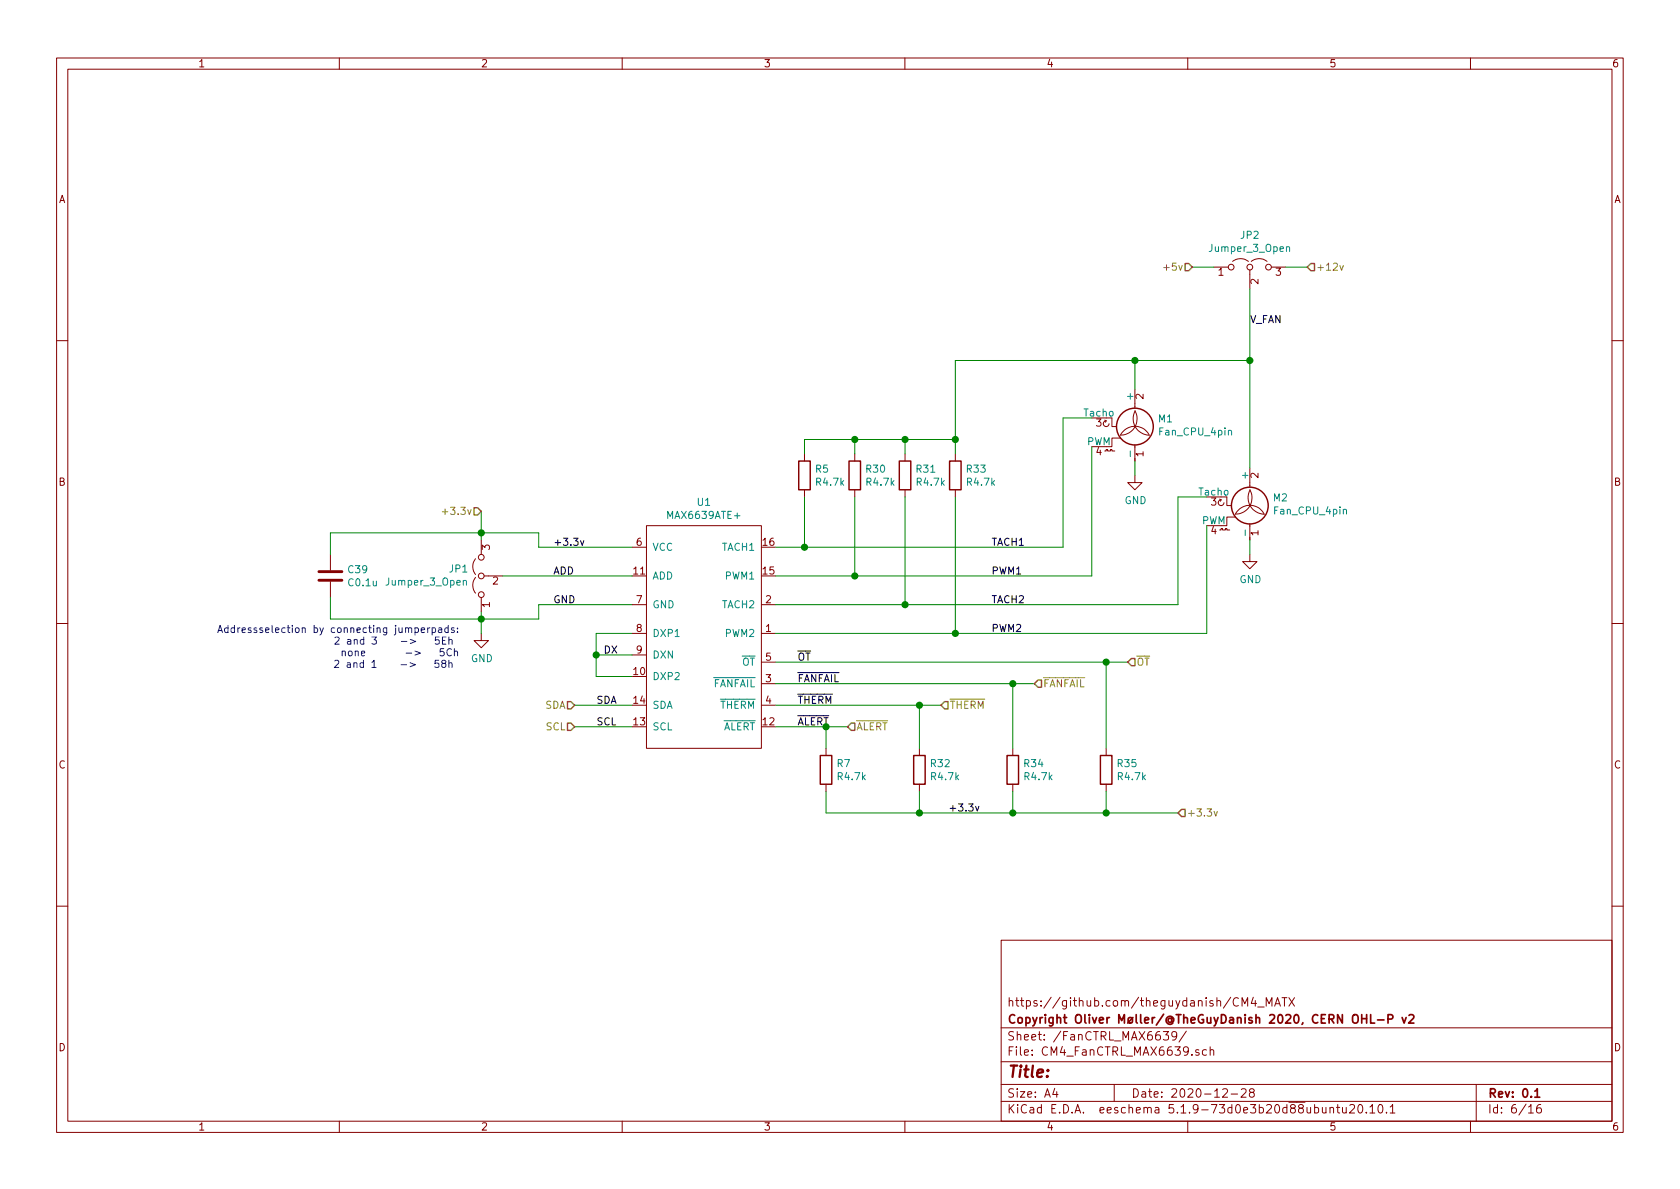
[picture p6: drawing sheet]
<svg xmlns="http://www.w3.org/2000/svg" width="297mm" height="210mm" viewBox="0 0 297 210" stroke-linecap="round" stroke-linejoin="round" font-family="sans-serif">
<g fill="none" stroke="#840000" stroke-width=".18">
<path d="M10 10.3h277v189.9h-277zM12 12.2h273v186.1h-273zM60 10.3v1.9M110 10.3v1.9M160 10.3v1.9M210 10.3v1.9M260 10.3v1.9M214.6 47.2h2.6M217.9 46.2a2.26 2.26 0 0 1 2.8 0M221 47.7v3.3M221.2 46.2a2.26 2.26 0 0 1 2.8 0M224.8 47.2h2.5"/>
<path d="M10 60.2h2M195.3 79.8h.3v-.3h.2v.3h.5v-.3h.3v.3h.5M195.3 74.3l.3 .1M195.6 74.4l-.5 .3 .1 .5 .2 .2h.4l.3-.5M195.6 74.4l-.1 .3M196.6 73.9v1.5h.8M198.1 77.5h-1.5v1.5h-1M200.7 72.6a2.86 2.86 0 0 1-2.6 4.3M200.7 68.8v3.4M200.7 78.7v2.8M200.7 72.7a2.9 2.9 0 0 0 2.5 4.3 2.83 2.83 0 0 0-2.5-1.6 2.83 2.83 0 0 0-2.6 1.6M285 60.2h2"/>
<path d="M58.4 98v2.8M84.1 98.8a2.26 2.26 0 0 0 0 2.8M85.1 95.5v2.5M111.8 96.8h2.5M114.3 93h20.3v39.3h-20.3zM142.2 80.3v1.2M142.2 86.6v1.3M151.1 80.3v1.2M151.1 86.6v1.3M160 80.3v1.2M160 86.6v1.3M168.9 80.3v1.2"/>
<path d="M168.9 86.6v1.3M200.7 84.1v1.2h1.2l-1.2 1.3-1.3-1.3h1.3M215.6 93.7h.3v-.2h.3v.2h.5v-.2h.2v.2h.5M215.6 88.3l.3 .1M215.9 88.4l-.5 .3 .1 .5 .5 .2 .3-.2 .1-.3M215.9 88.4l-.1 .2M216.9 87.9v1.5h.8M218.4 91.4h-1.5v1.6h-1M221 86.6a2.86 2.86 0 0 1-2.6 4.3M221 98v1.3h1.2l-1.2 1.3-1.3-1.3h1.3M221 82.8v3.4M221 92.7v2.8"/>
<path d="M221 86.6a2.9 2.9 0 0 0 2.5 4.3 2.83 2.83 0 0 0-2.5-1.5 2.83 2.83 0 0 0-2.6 1.5M10 110.3h2M58.4 102.9v2.8M84.1 102.1a2.26 2.26 0 0 0 0 2.8M85.1 112v1.3h1.3l-1.3 1.2-1.3-1.2h1.3M85.1 105.7v2.5M85.6 101.8h3.3M111.8 112h2.5M111.8 106.9h2.5M111.8 115.8h2.5M134.6 112h2.6M134.6 106.9h2.6"/>
<path d="M134.6 117.1h2.6M285 110.3h2M134.6 120.9h2.6M134.6 124.7h2.6M146 132.3v1.3M146 138.7v1.2M162.6 132.3v1.3M162.6 138.7v1.2M179.1 132.3v1.3M179.1 138.7v1.2M195.6 132.3v1.3M195.6 138.7v1.2"/>
<path d="M10 160.2h2M177 166.3h108v32h-108zM219.6 177.9v-1.5l.5 1.1 .5-1.1v1.5M221.6 176.3l-.4 1.1h1M221.9 176.9v1M222.4 178.1h1.1M223.9 177.9v-1.5l.5 1.1 .5-1.1v1.5M225.4 177.9l.5-1.5 .5 1.5M225.5 177.5h.7M226.7 176.4h.8M227.1 176.4v1.5M227.9 176.4l1 1.5"/>
<path d="M228.9 176.4l-1 1.5M285 160.2h2M60 198.3v1.9M110 198.3v1.9M160 198.3v1.9M177 194.8h108M177 191.8h108M177 187.8h108M177 181.8h108M186.5 192.5l-.4 1h1M186.8 193v1M197 191.8v3"/>
<path d="M205.7 182.4h.9l-.5 .6 .5 .1v.7l-.3 .1-.6-.1M208.1 183.1l-.1 .1a.48 .48 0 0 1-.7 .1l-.1-.2 .1-.6a.48 .48 0 0 1 .8 .2 1.01 1.01 0 0 1-.5 1.2h-.3M209.8 182.3l-1.3 2M210 198.3v1.9M212 185.7l-.4-.1-.2 .2 .1 .2 .5 .2v.3h-.6M213.3 185.7l-.4-.1-.3 .3 .1 .6 .2 .1 .4-.1M214 185.7l.2-.1 .3 .1 .1 .9M214 185.1v1.5M216.2 192.7l.2-.2h.4l.2 .5-.9 1h.9M217.7 193.5h1.1M219.5 192.7l.2-.2h.3l.3 .2v.3v.2l-.9 .8h.9M221.2 193.2l-.3-.3 .1-.2 .2-.2 .4 .1 .2 .2-.1 .2-.6 .2a.48 .48 0 0 0-.1 .7l.2 .1 .5-.1a.48 .48 0 0 0-.1-.7h-.1"/>
<path d="M235.2 196l.2-.2 .3 .1 .1 .9M235.2 195.8v1M236.3 195.8h.6M236.5 195.3v1.3l.4 .2M237.4 195.8v.8a.39 .39 0 0 0 .6 .1M238 195.8v1M238.7 195.5l.2-.2h.3l.2 .2 .1 .3-.1 .2-.8 .8h.9M240.3 195.4l.1-.1a.8 .8 0 0 1 .6 .8 .8 .8 0 0 1-.6 .7 1 1 0 0 1-.1-1.4zM241.6 196.7v.1M242.2 195.8l.4-.5v1.5M242.2 196.8h.9M243.8 195.5l.3-.2a.94 .94 0 0 1 0 1.5 .79 .79 0 0 1-.3-1.3z"/>
<path d="M245.1 196.7v.1M245.8 195.8l.4-.5v1.5M245.8 196.8h.8M260 198.3v1.9M261 191.8v6.5M270.3 195.8l.4-.5v1.5M270.3 196.8h.8M272.4 195.3a.62 .62 0 0 0-.7 .7l.1 .7 .2 .1 .5-.1v-.5l-.1-.2-.4-.1-.3 .3"/>
<circle cx="217.7" cy="47.2" r=".51"/>
<circle cx="221" cy="47.2" r=".51"/>
<circle cx="224.3" cy="47.2" r=".51"/>
<circle cx="85.1" cy="98.5" r=".51"/>
<circle cx="85.1" cy="105.2" r=".51"/>
<circle cx="85.1" cy="101.8" r=".51"/>
</g>
<path d="M241.6 179.4v1.5M242.3 179.4v1.5h.8M247.9 179.9l.4 1 .3-1M249.1 179.6l.2-.2h.4l.2 .2 .1 .3-1 1h1M240.8 180.1h.8M243.6 180.4h1.1M245.4 180.2l.7-.1 .2-.2-.1-.3-.2-.2h-.6v1.5M271.4 193l.4-.5v1.5M271.4 194h.8" fill="none" stroke="#840000" stroke-width=".3"/>
<g fill="none" stroke="#840000" stroke-width=".25">
<path d="M141.2 81.5h2.1v5.1h-2.1zM150.1 81.5h2v5.1h-2zM159 81.5h2v5.1h-2zM167.9 81.5h2v5.1h-2zM145 133.6h2.1v5.1h-2.1zM161.5 133.6h2.1v5.1h-2.1zM178.1 133.6h2v5.1h-2zM194.6 133.6h2v5.1h-2z"/>
<circle cx="200.7" cy="75.4" r="3.3"/>
<circle cx="221" cy="89.4" r="3.3"/>
</g>
<path d="M227.5 43.8l.2-.2 .3 .1v.8M81.9 102.8l.2-.2 .3 .1 .1 .8" fill="none" stroke="#008484" stroke-width=".18"/>
<path d="M56.4 102.6h4.1M56.4 101.1h4.1" fill="none" stroke="#840000" stroke-width=".51"/>
<g fill="none" stroke="#008400" stroke-width=".18">
<path d="M210.8 47.2h3.8M221 51v31.8M227.3 47.2h3.8M151.1 77.7v2.6M160 77.7v2.6M168.9 77.7h-26.7v2.6M193 79v22.8h-55.8M193 73.9h-5v22.9h-50.8M200.7 63.7v5.1M221 63.7h-52.1v16.6M85.1 90.4v5.1M111.8 96.8h-16.6v-2.6h-36.8v3.8"/>
<path d="M142.2 87.9v8.9M151.1 87.9v13.9M160 87.9v19M168.9 87.9v24.1M200.7 81.5v2.6M213.4 93v19h-76.2M213.4 87.9h-5.1v19h-71.1M221 95.5v2.5M58.4 105.7v3.8h36.8v-2.6h16.6M85.1 108.2v3.8M88.9 101.8h22.9M105.4 115.8h6.4"/>
<path d="M111.8 112h-6.4v7.6h6.4M137.2 117.1h62.2M195.6 117.1v15.2M101.6 124.7h10.2M101.6 128.5h10.2M137.2 124.7h29.2M137.2 128.5h12.7M137.2 120.9h45.7M146 139.9v3.9h62.3M146 128.5v3.8M162.6 124.7v7.6M162.6 139.9v3.9"/>
<path d="M179.1 120.9v11.4M179.1 139.9v3.9M195.6 139.9v3.9"/>
</g>
<path d="M236.9 47l.3 .8 .3-.8M78.2 90.5h1M214.7 143.5l.3 .8 .2-.8" fill="none" stroke="#848400" stroke-width=".18"/>
<path d="M209.5 46.6h.7l.6 .6-.6 .7h-.7zM231.8 46.6h.6v1.3h-.6l-.7-.7zM83.8 89.8h.7l.6 .6-.6 .7h-.7zM200 116.5h.7v1.2h-.7l-.6-.6zM100.3 127.9h.7l.6 .6-.6 .7h-.7zM100.3 124.1h.7l.6 .6-.6 .6h-.7zM150.5 127.9h.6v1.3h-.6l-.6-.7zM167 124.1h.6v1.2h-.6l-.6-.6zM183.5 120.3h.6v1.2h-.6l-.6-.6zM208.9 143.1h.6v1.3h-.6l-.6-.6z" fill="none" stroke="#848400" stroke-width=".25"/>
<path d="M102.6 95.6l.3 .8 .3-.8M172.5 142.6l.3 .8 .3-.8" fill="none" stroke="#000" stroke-width=".18"/>
<g fill="none" stroke="#0000c2" stroke-width=".18">
<path d="M38.5 111.9l.4-1.3 .4 1.3M38.6 111.5h.6M40.3 111.1l-.3-.1-.3 .2 .1 .6h.5M40.3 110.6v1.3M41.5 111.1l-.4-.1-.3 .2 .2 .6h.5M41.5 110.6v1.3M42.1 111v.9M42.4 111l-.3 .2M59.2 116.9l.5-.1 .2 .3-.1 .2-.7 .7h.8M59.2 112.8l.5-.2 .3 .4-.8 .9h.8M60.5 115.3l.2-.2 .3 .1 .1 .8M60.5 115.1v.9"/>
<path d="M61.4 117.2h.5l.1 .8M61.5 113.1h.5v.8M61.6 115.3l.2-.2 .4 .1 .1 .2-.1 .5-.4 .1-.2-.2zM62 117.5h-.5l-.1 .2v.3h.6M62 113.4h-.4l-.2 .2 .1 .3h.5M62.6 117.3l.1-.1h.3l.1 .8M62.6 117.2v.8M62.6 113.2l.2-.1h.3l.1 .8M62.6 113.1v.8M62.8 115.3l.2-.2 .3 .1v.8M62.8 115.1v.9M63.9 115.5l.6-.1-.1-.2-.3-.1-.2 .2 .1 .6h.4"/>
<path d="M64.3 117.2h-.4l-.2 .2 .1 .6h.5M64.3 116.8v1.2M64.3 113.1h-.3l-.3 .2 .1 .6h.5M64.3 112.6v1.3M65.8 112.6h.7l-.4 .5 .4 .2-.1 .6h-.4l-.2-.1M65.8 117.1l.3-.3v1.2M65.8 118h.7M70.9 117.5h1M71 113.4h.9M71.8 115.5h1M72.5 117.2l1 .3-1 .4M72.5 113.1l1 .3-1 .4"/>
<path d="M73.4 115.1l.9 .4-.9 .3M77.6 116.8h-.6l-.1 .6 .2-.2 .5 .2v.5l-.2 .1-.5-.1M79.2 111.1l-.3-.1-.3 .2 .2 .6h.4M79.2 110.6v1.3M80.3 111.1l-.3-.1-.2 .2 .1 .2 .4 .1v.3h-.5M80.9 111.7v.2M80.9 111.1v.1"/>
</g>
<g fill="#008400" stroke="#008400" stroke-width=".25">
<circle cx="85.1" cy="94.2" r=".51"/>
<circle cx="168.9" cy="112" r=".51"/>
<circle cx="160" cy="77.7" r=".51"/>
<circle cx="146.1" cy="128.5" r=".51"/>
<circle cx="179.1" cy="120.9" r=".51"/>
<circle cx="162.6" cy="143.8" r=".51"/>
<circle cx="195.6" cy="117.1" r=".51"/>
<circle cx="142.2" cy="96.8" r=".51"/>
<circle cx="85.1" cy="109.5" r=".51"/>
<circle cx="162.6" cy="124.7" r=".51"/>
<circle cx="221" cy="63.7" r=".51"/>
<circle cx="105.4" cy="115.8" r=".51"/>
<circle cx="168.9" cy="77.7" r=".51"/>
<circle cx="200.7" cy="63.7" r=".51"/>
<circle cx="179.1" cy="143.8" r=".51"/>
<circle cx="151.1" cy="101.8" r=".51"/>
<circle cx="151.1" cy="77.7" r=".51"/>
<circle cx="160" cy="106.9" r=".51"/>
<circle cx="195.6" cy="143.8" r=".51"/>
</g>
<text font-size="2.8" fill="#840000" x="178" y="190.5">Title:</text>
<g font-size="2.1" fill="#840000">
<text x="178" y="178">https://github.com/theguydanish/CM4_MATX</text>
<text x="178" y="184">Sheet: /FanCTRL_MAX6639/</text>
<text x="178" y="181">Copyright Oliver Møller/@TheGuyDanish 2020, CERN OHL-P v2</text>
<text x="178" y="186.7">File: CM4_FanCTRL_MAX6639.sch</text>
<text x="178" y="196.9">KiCad E.D.A. eeschema 5.1.9-73d0e3b20d88ubuntu20.10.1</text>
<text x="178" y="194.1">Size: A4</text>
<text x="200" y="194.1">Date: 2020-12-28</text>
<text x="263" y="194.1">Rev: 0.1</text>
<text x="263" y="196.9">Id: 6/16</text>
</g>
<g font-size="1.8" fill="#840000">
<text x="35" y="11.9">1</text>
<text x="85" y="11.9">2</text>
<text x="135" y="11.9">3</text>
<text x="185" y="11.9">4</text>
<text x="235" y="11.9">5</text>
<text x="285" y="11.9">6</text>
<text x="10.4" y="35.9">A</text>
<text x="285.4" y="35.9">A</text>
<text x="215.4" y="48.8">1</text>
<text x="222.5" y="50.3" transform="rotate(-90 222.5 50.3)">2</text>
<text x="225.6" y="48.8">3</text>
<text x="202.2" y="70.6" transform="rotate(-90 202.2 70.6)">2</text>
<text x="193.8" y="75.4">3</text>
<text x="193.8" y="80.5">4</text>
<text x="202.2" y="80.7" transform="rotate(-90 202.2 80.7)">1</text>
<text x="10.4" y="85.9">B</text>
<text x="214.1" y="89.4">3</text>
<text x="222.5" y="84.6" transform="rotate(-90 222.5 84.6)">2</text>
<text x="285.4" y="85.9">B</text>
<text x="214.1" y="94.5">4</text>
<text x="222.5" y="94.7" transform="rotate(-90 222.5 94.7)">1</text>
<text x="86.6" y="97.3" transform="rotate(-90 86.6 97.3)">3</text>
<text x="112.1" y="101.6">11</text>
<text x="112.5" y="96.5">6</text>
<text x="134.9" y="101.6">15</text>
<text x="134.9" y="96.5">16</text>
<text x="86.6" y="107.4" transform="rotate(-90 86.6 107.4)">1</text>
<text x="87.1" y="103.4">2</text>
<text x="112.5" y="106.7">7</text>
<text x="135.4" y="106.7">2</text>
<text x="112.5" y="111.8">8</text>
<text x="135.4" y="111.8">1</text>
<text x="112.1" y="119.4">10</text>
<text x="112.5" y="115.6">9</text>
<text x="135.4" y="116.8">5</text>
<text x="112.1" y="124.5">14</text>
<text x="135.4" y="120.6">3</text>
<text x="135.4" y="124.5">4</text>
<text x="112.1" y="128.3">13</text>
<text x="134.9" y="128.3">12</text>
<text x="10.4" y="135.9">C</text>
<text x="285.4" y="135.9">C</text>
<text x="10.4" y="185.9">D</text>
<text x="285.4" y="185.9">D</text>
<text x="35" y="199.9">1</text>
<text x="85" y="199.9">2</text>
<text x="135" y="199.9">3</text>
<text x="185" y="199.9">4</text>
<text x="235" y="199.9">5</text>
<text x="285" y="199.9">6</text>
</g>
<g font-size="1.8" fill="#848400">
<text x="206.3" y="47.9">+5v</text>
<text x="232.7" y="47.9">+12v</text>
<text x="79.1" y="91.1">+3.3v</text>
<text x="200.9" y="117.7">OT</text>
<text x="96.3" y="125.3">SDA</text>
<text x="167.9" y="125.3">THERM</text>
<text x="184.4" y="121.5">FANFAIL</text>
<text x="96.5" y="129.2">SCL</text>
<text x="151.4" y="129.2">ALERT</text>
<text x="209.8" y="144.4">+3.3v</text>
</g>
<g font-size="1.8" fill="#008484">
<text x="214" y="44.5">Jumper_3_Open</text>
<text x="219.4" y="42.2">JP2</text>
<text x="200.4" y="70.6" transform="rotate(-90 200.4 70.6)">+</text>
<text x="191.7" y="73.7">Tacho</text>
<text x="204.9" y="74.7">M1</text>
<text x="205.2" y="77">Fan_CPU_4pin</text>
<text x="144.2" y="83.6">R5</text>
<text x="153.2" y="83.6">R30</text>
<text x="162.1" y="83.6">R31</text>
<text x="171" y="83.6">R33</text>
<text x="192.2" y="78.7">PWM</text>
<text x="200.4" y="80.5" transform="rotate(-90 200.4 80.5)">-</text>
<text x="123.3" y="89.5">U1</text>
<text x="144.4" y="85.9">R4.7k</text>
<text x="153.3" y="85.9">R4.7k</text>
<text x="162.2" y="85.9">R4.7k</text>
<text x="171.1" y="85.9">R4.7k</text>
<text x="198.8" y="89.1">GND</text>
<text x="212" y="87.6">Tacho</text>
<text x="220.7" y="84.6" transform="rotate(-90 220.7 84.6)">+</text>
<text x="225.2" y="88.7">M2</text>
<text x="118.2" y="91.8">MAX6639ATE+</text>
<text x="212.5" y="92.7">PWM</text>
<text x="220.7" y="94.5" transform="rotate(-90 220.7 94.5)">-</text>
<text x="225.5" y="91">Fan_CPU_4pin</text>
<text x="61.6" y="101.4">C39</text>
<text x="79.5" y="101.2">JP1</text>
<text x="115.3" y="97.4">VCC</text>
<text x="127.7" y="97.4">TACH1</text>
<text x="61.7" y="103.7">C0.1u</text>
<text x="68.5" y="103.6">Jumper_3_Open</text>
<text x="115.3" y="102.5">ADD</text>
<text x="115.3" y="107.6">GND</text>
<text x="127.7" y="107.6">TACH2</text>
<text x="128.3" y="102.5">PWM1</text>
<text x="219.2" y="103.1">GND</text>
<text x="115.3" y="112.6">DXP1</text>
<text x="128.3" y="112.6">PWM2</text>
<text x="83.3" y="117.1">GND</text>
<text x="115.3" y="116.5">DXN</text>
<text x="131.1" y="117.7">OT</text>
<text x="115.3" y="120.3">DXP2</text>
<text x="115.3" y="125.3">SDA</text>
<text x="126" y="121.5">FANFAIL</text>
<text x="127.3" y="125.3">THERM</text>
<text x="115.3" y="129.2">SCL</text>
<text x="127.7" y="129.2">ALERT</text>
<text x="148" y="135.7">R7</text>
<text x="148.2" y="138">R4.7k</text>
<text x="164.6" y="135.7">R32</text>
<text x="164.7" y="138">R4.7k</text>
<text x="181.1" y="135.7">R34</text>
<text x="181.2" y="138">R4.7k</text>
<text x="197.6" y="135.7">R35</text>
<text x="197.7" y="138">R4.7k</text>
</g>
<g font-size="1.8">
<text x="221" y="57.1">V_FAN</text>
<text x="97.8" y="96.5">+3.3v</text>
<text x="97.8" y="101.6">ADD</text>
<text x="175.3" y="96.5">TACH1</text>
<text x="175.3" y="101.6">PWM1</text>
<text x="97.8" y="106.7">GND</text>
<text x="175.3" y="106.7">TACH2</text>
<text x="175.3" y="111.8">PWM2</text>
<text x="106.7" y="115.6">DX</text>
<text x="141" y="116.8">OT</text>
<text x="105.4" y="124.5">SDA</text>
<text x="141" y="124.5">THERM</text>
<text x="141" y="120.6">FANFAIL</text>
<text x="105.4" y="128.3">SCL</text>
<text x="141" y="128.3">ALERT</text>
<text x="167.6" y="143.5">+3.3v</text>
</g>
<g font-size="1.8" fill="#0000c2">
<text x="43" y="111.9">Addressselection by connecting jumperpads:</text>
<text x="77.4" y="114">5Eh</text>
<text x="77.5" y="118.1">58h</text>
<text x="77.7" y="116">5Ch</text>
</g>
</svg>
